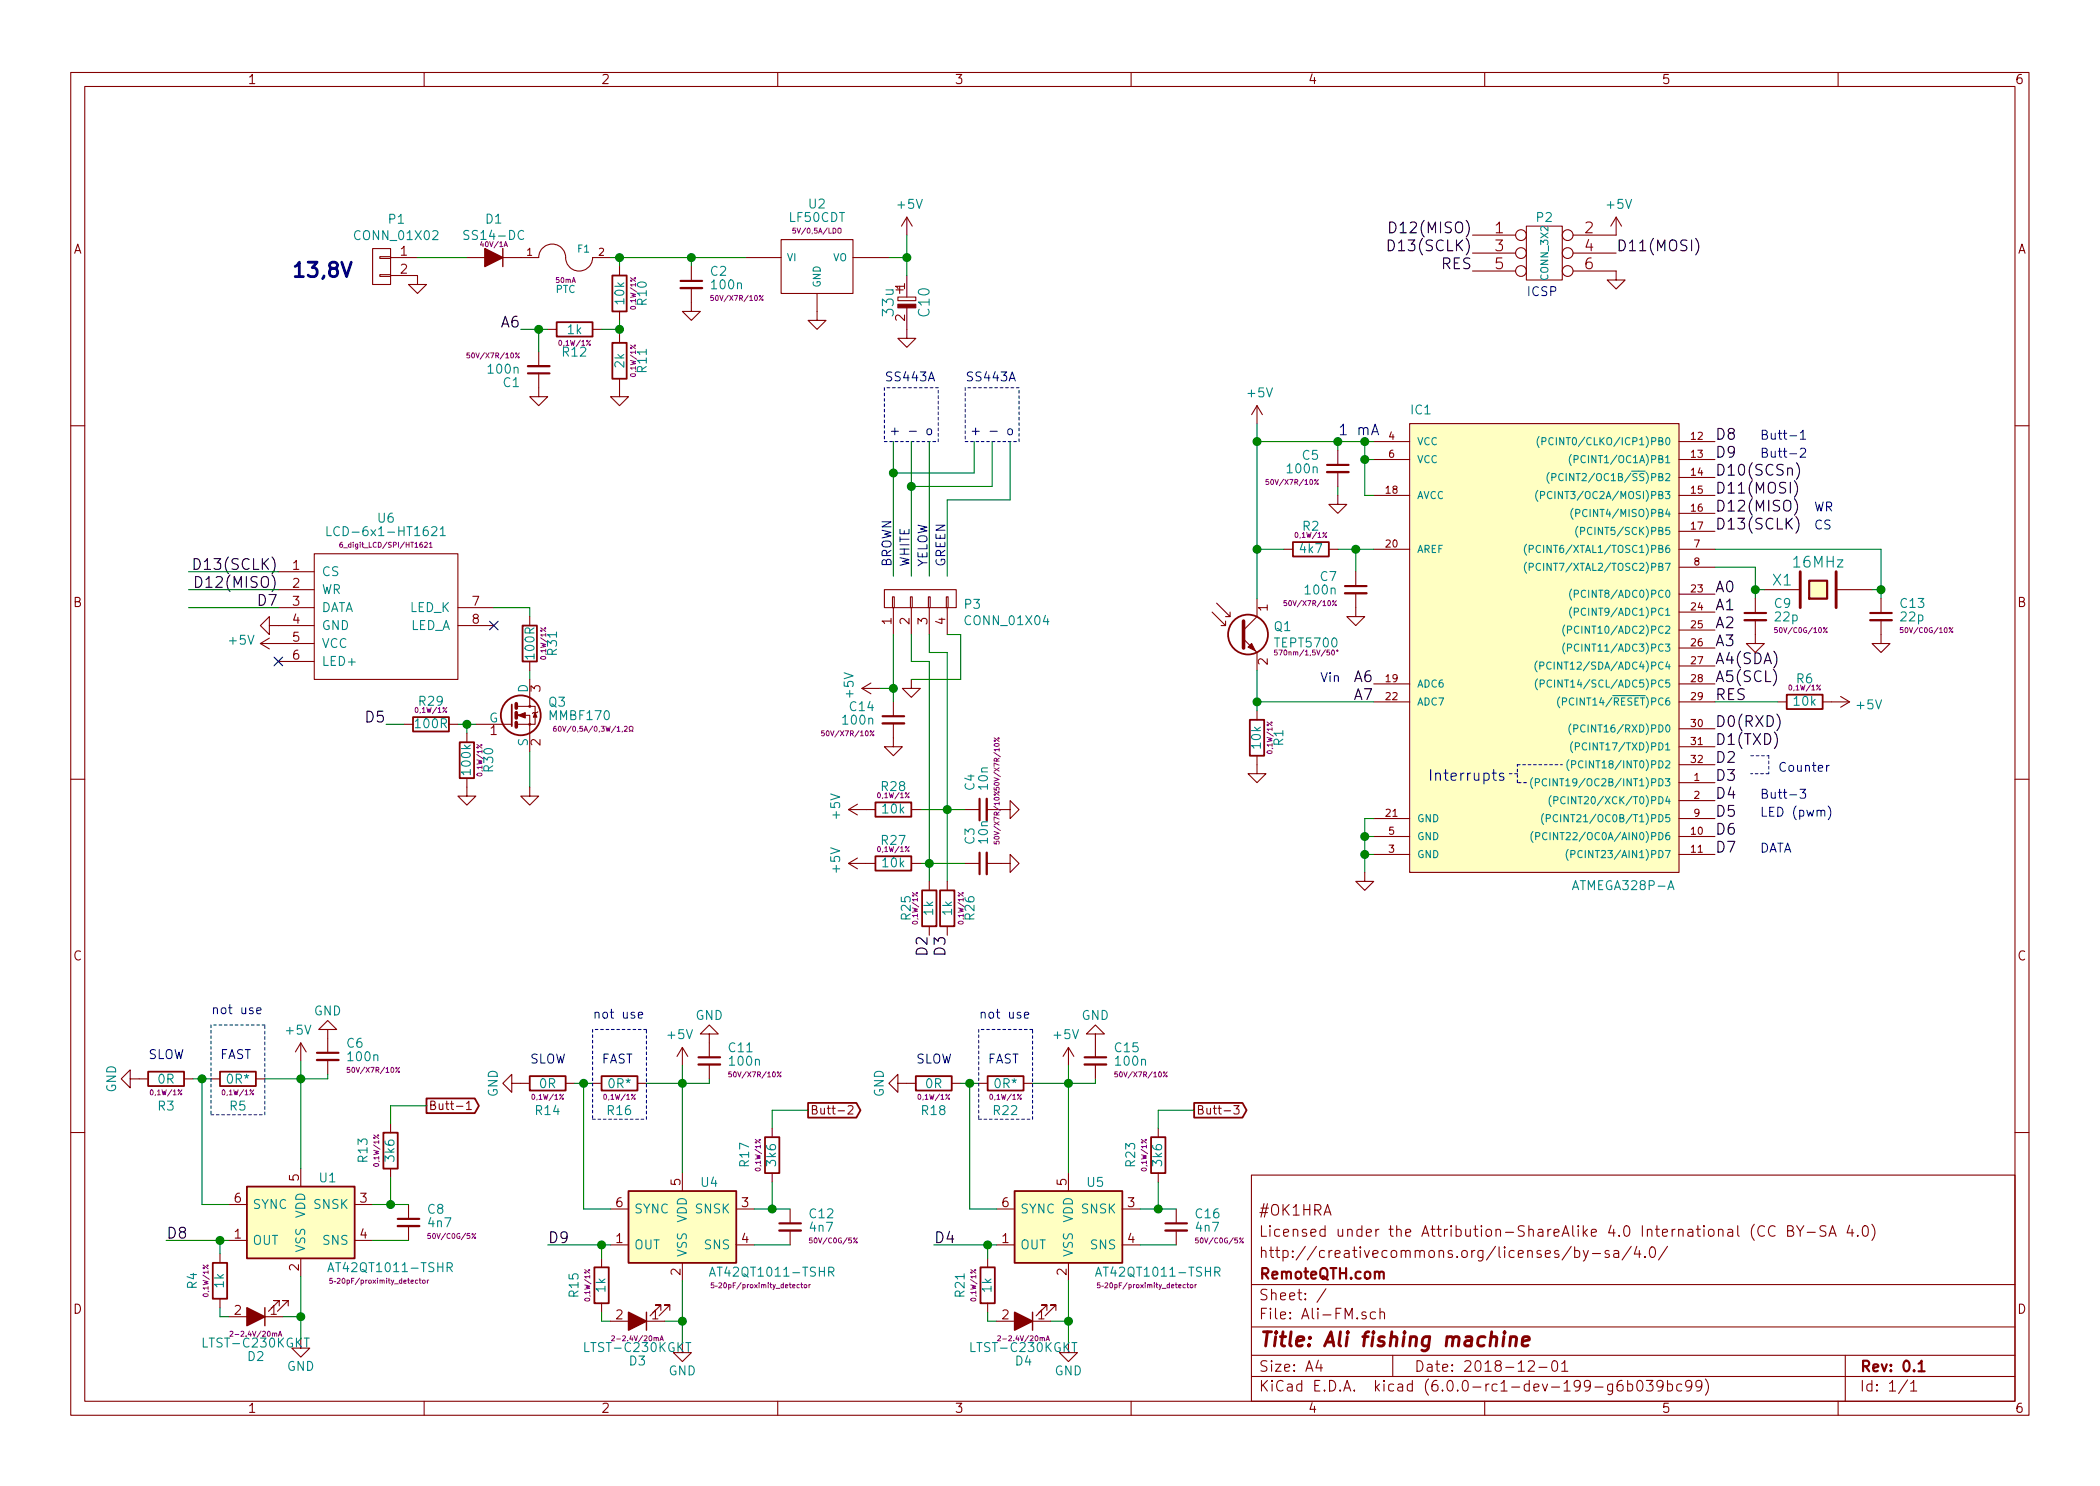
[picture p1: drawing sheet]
<svg xmlns="http://www.w3.org/2000/svg" width="297mm" height="210mm" viewBox="0 0 297 210" stroke-linecap="round" stroke-linejoin="round" font-family="sans-serif">
<g fill="none" stroke="#840000" stroke-width=".15">
<path d="M10 10.3h277v189.9h-277zM12 12.2h273v186.1h-273zM60 10.3v1.9M110 10.3v1.9M160 10.3v1.9M210 10.3v1.9M260 10.3v1.9M52.7 35.2h2.5v5.1h-2.5zM53.7 38.9h1.5v.2h-1.5zM53.7 36.3h1.5v.3h-1.5zM55.2 39h3.9v1.3h-1.3l1.3 1.2 1.2-1.2h-1.2M55.2 36.4h3.9"/>
<path d="M66 36.4h10.2a1.93 1.93 0 0 1 2.1-1.9 1.93 1.93 0 0 1 1.7 2.3 1.91 1.91 0 0 0 2.1 1.5 1.91 1.91 0 0 0 1.7-1.9h2.6M87.6 37.7v1.3M97.8 37.7v2M105.4 36.4h5.1M110.5 33.9h10.1v7.6h-10.1zM120.6 36.4h5.1M128.3 30.7v2.6M128.3 39v3M128.3 30.7l-.8 1.3M128.3 30.7l.7 1.3M208.3 33.3h6.1M208.3 35.8h6.1"/>
<path d="M208.3 38.3h6.1M215.9 32h5.1v7.6h-5.1zM222.5 38.3h6.1v1.3h1.3l-1.3 1.3-1.3-1.3h1.3M222.5 35.8h6.1M228.6 30.7v2.6h-6.1M228.6 30.7l-.8 1.3M228.6 30.7l.8 1.3M76.2 52.8v3.3h-1.3l1.3 1.3 1.3-1.3h-1.3M76.2 49.8v2M77.5 46.6h1.2M83.8 46.6h1.3M87.6 53.6v2.5h-1.2l1.2 1.3 1.3-1.3h-1.3"/>
<path d="M87.6 44.1v1.2M87.6 47.2v1.3M97.8 40.8v3.3h-1.3l1.3 1.2 1.3-1.2h-1.3M115.6 41.5v3.8h-1.3l1.3 1.3 1.2-1.3h-1.2M127 42h2.5v.5h-2.5zM127.3 40.5v1M128.3 43.3v4.6h-1.3l1.3 1.2 1.2-1.2h-1.2M177.8 57.4l-.8 1.3M177.8 57.4v2.5M177.8 57.4l.8 1.3M199.4 59.9h38.1v63.5h-38.1zM10 60.2h2"/>
<path d="M44.4 78.4h20.4v17.7h-20.4zM181.6 77.7h1.3M188 77.7h1.2M189.2 70.1v1.3h1.3l-1.3 1.2-1.2-1.2h1.2M189.2 63.7v2.1M189.2 66.8v2M194.3 62.5h5.1M194.3 65h5.1M194.3 70.1h5.1M194.3 77.7h5.1M237.5 62.5h5.1M237.5 65h5.1"/>
<path d="M237.5 67.6h5.1M237.5 70.1h5.1M237.5 72.6h5.1M237.5 75.2h5.1M237.5 77.7h5.1M285 60.2h2M36.8 91.1h7.6M36.8 91.1l1.3 .7M38.1 88.5v-1.3l-1.3 1.3 1.3 1.3v-1.3h6.3M38.1 90.3l-1.3 .8M39.4 83.4h5M39.4 80.9h5"/>
<path d="M39.4 86h5M39.4 93.6h5M64.8 86h5M64.8 88.5h5M74.9 96.1v3.8h-1.7M74.9 99.9h.8v2.6h-.8v-1.3h-1.7M74.9 87.2v1.3M74.9 93.6v1.3M121.9 97.4l1.3 .8M121.9 97.4h2.6M123.2 96.6l-1.3 .8M125.1 83.4h10.2v2.6h-10.2z"/>
<path d="M126.2 84.4h.3v1.6h-.3zM126.4 86v3.8M126.4 99.3v2M128.8 84.4h.2v1.6h-.2zM128.9 96.1v1.3h-1.3l1.3 1.3 1.3-1.3h-1.3M128.9 86v3.8M131.3 84.4h.3v1.6h-.3zM131.4 86v3.8M133.9 84.4h.2v1.6h-.2zM134 86v3.8M171.4 86.6l2 1.9v-.6M172.1 85.3l1.9 1.9v-.6"/>
<path d="M172.7 88.5h.7M173.4 87.2h.6M175.9 90.4l1.9 1.9v2.6M177.8 84.7v2.5l-1.9 1.9M191.8 83.9v3.3h1.2l-1.2 1.3-1.3-1.3h1.3M191.8 80.9v2M194.3 96.8h5.1M194.3 99.3h5.1M237.5 96.8h5.1M237.5 99.3h5.1M237.5 84.1h5.1M237.5 86.6h5.1"/>
<path d="M237.5 89.1h5.1M237.5 91.7h5.1M237.5 94.2h5.1M237.5 80.3h5.1M248.3 87.8v3.3h1.3l-1.3 1.2-1.3-1.2h1.3M248.3 84.7v2M249.6 83.4h5M251.5 99.3h1.2M257.8 99.3h3.8M259.7 83.4h5.1M260.3 98.5l1.3 .8M261.6 99.3l-1.3 .8"/>
<path d="M266.1 87.8v3.3h1.2l-1.2 1.2-1.3-1.2h1.3M266.1 84.7v2M10 110.3h2M57.1 102.5h1.3M63.5 102.5h1.3M66 110.1v2.5h-1.2l1.2 1.3 1.3-1.3h-1.3M66 103.8v1.2M67.3 102.5h5.1M73.2 102.5h1.7v3.8M74.9 111.4v1.2h-1.2l1.2 1.3 1.3-1.3h-1.3M76.1 100.7l-.2 .1h-.5l-.1 .2M120 114.5l1.3 .8"/>
<path d="M120 114.5h3.8M121.3 113.8l-1.3 .7M126.4 102.4v3.3h-1.3l1.3 1.2 1.2-1.2h-1.2M128.9 114.5h1.3M136.5 114.5h2.1M139.6 114.5h3.3v1.3l1.2-1.3-1.2-1.2v1.2M177.8 106.9v2.6h1.3l-1.3 1.2-1.3-1.2h1.3M177.8 100.6v1.2M194.3 118.4h5.1M194.3 115.8h5.1M237.5 110.7h5.1M237.5 118.4h5.1"/>
<path d="M237.5 113.3h5.1M237.5 115.8h5.1M237.5 103.1h5.1M237.5 105.7h5.1M237.5 108.2h5.1M285 110.3h2M120 122.2l1.3 .7M120 122.2h3.8M121.3 121.4l-1.3 .8M128.9 122.2h1.3M131.4 124.7v1.3M131.4 131.1v1.2"/>
<path d="M134 124.7v1.3M134 131.1v1.2M136.5 122.2h2.1M139.6 122.2h3.3v1.2l1.2-1.2-1.2-1.3v1.3M193 123.4v1.3h1.3l-1.3 1.3-1.2-1.3h1.2M194.3 120.9h5.1M237.5 120.9h5.1M18.4 152.6v-1.2l-1.3 1.2 1.3 1.3v-1.3h2.6M26 152.6h1.3M29.8 152.6h1.3M36.2 152.6h1.3M42.5 147.6v2.5"/>
<path d="M42.5 147.6l.8 1.2M42.5 147.6l-.7 1.2M46.4 145.7h1.2l-1.2-1.3-1.3 1.3h1.3v3.3M46.4 150v2M55.2 159v1.3M64.6 156.5h.9M66 156.1l.3-.3v1.2M66 157h.7M72.4 153.3v-1.3l-1.3 1.3 1.3 1.3v-1.3h2.5M80 153.3h1.3M83.8 153.3h1.3M90.2 153.3h1.2"/>
<path d="M96.5 148.2v2.5M96.5 148.2l.8 1.3M96.5 148.2l-.7 1.3M100.3 146.3h1.3l-1.3-1.3-1.2 1.3h1.2v3.3M100.3 150.6v2M109.2 159.6v1.3M120 156.5l.4-.1 .2 .1v.3v.1l-.7 .7h.7M127 153.3v-1.3l-1.3 1.3 1.3 1.3v-1.3h2.5M134.6 153.3h1.3M138.4 153.3h1.3M144.8 153.3h1.2M151.1 148.2v2.5"/>
<path d="M151.1 148.2l.8 1.3M151.1 148.2l-.7 1.3M154.9 146.3h1.3l-1.3-1.3-1.2 1.3h1.2v3.3M154.9 150.6v2M163.8 159.6v1.3M174.5 156.4h.8l-.4 .5 .3 .1v.5l-.2 .1h-.3l-.2-.1M10 160.2h2M31.1 177.4v1.3M32.4 175.5h2.5M32.4 170.4h2.5M42.5 165.3v2.6M42.5 178v2.6"/>
<path d="M50.2 175.5h2.5M50.2 170.4h2.5M55.2 165.3v1.3M57.8 170.4v2.1M57.8 173.5v2M85.1 178v1.3M86.4 176.1h2.5M86.4 171.1h2.5M96.5 166v2.5M96.5 178.7v2.5M104.1 176.1h2.6M104.1 171.1h2.6"/>
<path d="M109.2 166v1.3M111.8 171.1v2M111.8 174.1v2M139.7 178v1.3M141 176.1h2.5M141 171.1h2.5M151.1 166v2.5M151.1 178.7v2.5M158.7 176.1h2.6M158.7 171.1h2.6M163.8 166v1.3M166.4 171.1v2"/>
<path d="M166.4 174.1v2M177 166.3h108v32h-108zM222.2 176.3l-1.2 2M222.7 177a.53 .53 0 0 1 .7 .1v.7a.53 .53 0 0 1-.7 0M222.7 176.4v1.5M224 176.9l.3 1M224.7 176.9l-.5 1.4-.2 .1M225.2 177.4h1.2M227.6 177l-.4-.1-.2 .3a.48 .48 0 0 0 .6 .3l.1 .1-.1 .2-.1 .1-.5-.1M228.3 177l.1-.1 .5 .1 .1 .9M229 177.3l-.6 .1a.29 .29 0 0 0-.2 .2 .29 .29 0 0 0 .2 .3l.6-.1M230.7 176.3l-1.3 2"/>
<path d="M231.5 176.3l-.3 1.1h.9M231.9 176.9v1M232.7 177.8v.1l-.1-.1h.1v.1M233.5 176.6a.35 .35 0 0 1 .3-.2 .35 .35 0 0 1 .3 .3 .77 .77 0 0 1-.4 1.2 .9 .9 0 0 1-.2-1.3zM235.9 176.3l-1.3 2M248.1 173.2a1.79 1.79 0 0 0 0 2.3M249.6 173.6a.6 .6 0 0 0-.8 0 .6 .6 0 0 0-.2 .7 .58 .58 0 0 0 .3 .6 .58 .58 0 0 0 .7-.1M251.1 173.6a.6 .6 0 0 0-.8 0 .6 .6 0 0 0-.2 .7 .58 .58 0 0 0 .3 .6 .58 .58 0 0 0 .7-.1M252.9 174.1h.6a.35 .35 0 0 0 .1-.4 .35 .35 0 0 0-.2-.3h-.5v1.5h.5a.4 .4 0 0 0 .3-.4 .4 .4 0 0 0-.3-.4M254.1 173.4l.5 .8 .5-.8M254.6 174.2v.7M255.6 174.4h1.2"/>
<path d="M258.3 173.5l-.2-.1-.5 .1a.36 .36 0 0 0-.2 .4 .36 .36 0 0 0 .3 .2 .53 .53 0 0 1 .6 .4 .33 .33 0 0 1-.3 .4l-.6-.1M258.7 174.9l.5-1.5 .5 1.5M258.9 174.5h.7M261.6 173.3l-.3 1.1h.9M262 173.9v1M262.8 174.8v.1l-.1-.1h.1v.1M263.6 173.6a.37 .37 0 0 1 .3-.2 .37 .37 0 0 1 .3 .3l.1 .3a.72 .72 0 0 1-.4 .9l-.3-.1a1.2 1.2 0 0 1 0-1.2zM264.8 173.2a1.71 1.71 0 0 1 0 2.3M285 160.2h2M31.1 183.8v1.2M32.4 186.3h7.6M39.5 184.8v-.8h-.8h.8l-1.5 1.5"/>
<path d="M40.8 184.8v-.8h-.8h.8l-1.6 1.5M42.5 189.5v1.2h1.3l-1.3 1.3-1.2-1.3h1.2M60 198.3v1.9M85.1 184.4v1.3M86.4 186.9h7.6M93.5 185.4v-.7h-.8h.8l-1.6 1.5M94.7 185.4v-.7h-.7h.7l-1.5 1.5M96.5 190.1v1.3h1.3l-1.3 1.3-1.3-1.3h1.3M110 198.3v1.9M139.7 184.4v1.3M141 186.9h7.6M148.1 185.4v-.7h-.8h.8l-1.5 1.5"/>
<path d="M149.4 185.4v-.7h-.8h.8l-1.6 1.5M151.1 190.1v1.3h1.3l-1.3 1.3-1.2-1.3h1.2M160 198.3v1.9M177 194.8h108M177 191.8h108M177 187.8h108M177 181.8h108M186.5 192.5l-.4 1h1M186.8 193v1M187.6 182.3l-1.3 2M193.2 185.7l-.4-.1-.1 .1-.1 .2a.48 .48 0 0 0 .6 .3l.1 .1-.1 .2-.1 .1-.5-.1M194.6 185.7a.48 .48 0 0 0-.8 .2v.4a.48 .48 0 0 0 .8 .2"/>
<path d="M195.2 185.7a.38 .38 0 0 1 .6 .1v.8M195.2 185.1v1.5M197 191.8v3M210 198.3v1.9M216.2 192.7l.2-.2 .5 .1a.4 .4 0 0 1 .1 .6l-.9 .8h.9M217.7 193.5h1.1M219.6 192.7a.37 .37 0 0 1 .4-.2 .37 .37 0 0 1 .3 .3v.3a.72 .72 0 0 1-.3 .9l-.4-.1a1.41 1.41 0 0 1 0-1.2zM220.9 193l.4-.5v1.5M220.9 194h.9M228.1 195.8v1.2a.42 .42 0 0 1-.6 .3M228.1 195.9a.48 .48 0 0 0-.6 .1l-.1 .1 .1 .6a.48 .48 0 0 0 .6 0M229.4 195.3a.62 .62 0 0 0-.7 .7v.5a.48 .48 0 0 0 .8 .2l.1-.2-.1-.5a.48 .48 0 0 0-.8 .2"/>
<path d="M230.2 195.9a.53 .53 0 0 1 .7 .1v.7a.53 .53 0 0 1-.7 0M230.2 195.3v1.5M231.7 195.4a.36 .36 0 0 1 .6 .2 .77 .77 0 0 1-.4 1.2l-.3-.1a1.26 1.26 0 0 1 .1-1.3zM232.9 195.3h.9l-.5 .6 .4 .1 .1 .2-.1 .5-.2 .1h-.4l-.2-.1M235.2 196l-.3 .3h-.3l-.2-.3v-.4l.1-.2 .4-.1 .3 .2a1.19 1.19 0 0 1-.3 1.2l-.4 .1M235.9 195.9a.53 .53 0 0 1 .6 .1v.7a.53 .53 0 0 1-.6 0M235.9 195.3v1.5M237.9 195.9a.48 .48 0 0 0-.7 .1v.1v.6a.48 .48 0 0 0 .7 0M239.3 196l-.3 .3h-.3l-.3-.3v-.4a.47 .47 0 0 1 .6-.3l.2 .2a1.19 1.19 0 0 1-.2 1.2l-.4 .1M240.7 196l-.1 .2a.48 .48 0 0 1-.7-.1v-.6a.48 .48 0 0 1 .7-.1v.1a1.19 1.19 0 0 1-.2 1.2l-.4 .1M241.2 195.1a1.71 1.71 0 0 1 0 2.3M260 198.3v1.9"/>
<path d="M261 191.8v6.5M269.8 195.2l-1.2 2M270.3 195.8l.3-.3 .1-.2v1.5M270.3 196.8h.8"/>
<circle cx="215.1" cy="33.3" r=".76"/>
<circle cx="215.1" cy="35.8" r=".76"/>
<circle cx="215.1" cy="38.3" r=".76"/>
<circle cx="221.7" cy="35.8" r=".76"/>
<circle cx="221.7" cy="38.3" r=".76"/>
<circle cx="221.7" cy="33.3" r=".76"/>
<circle cx="74.9" cy="99.9" r=".13"/>
<circle cx="74.9" cy="102.5" r=".13"/>
</g>
<g fill="none" stroke="#840000" stroke-width=".3">
<path d="M96.3 39.7h3M74.7 52.8h3M187.7 65.8h3.1M190.2 82.9h3.1M246.8 86.7h3M255.9 82.2h2.5v2.5h-2.5zM264.5 86.7h3.1M124.8 101.3h3.1M138.6 113v3.1M138.6 120.6v3.1M44.8 149h3.1M98.8 149.6h3.1"/>
<path d="M153.4 149.6h3.1M56.3 172.5h3M110.2 173.1h3.1M164.8 173.1h3.1M195.1 180.1a.34 .34 0 0 1 .3-.2 .34 .34 0 0 1 .3 .2v.8M271.4 193l.3-.2 .1-.3v1.5M271.4 194h.8"/>
</g>
<path d="M254.6 80.9v5.1M259.7 80.9v5.1M212.7 189.1l-.1 1.3M212.8 188.4l-.1 .1 .1 .1 .1-.1-.1-.1v.2M213.7 189.3a.52 .52 0 0 1 .8 .1l-.1 1M213.7 189.1l-.2 1.3M215.3 189.8l1-.2v-.4l-.6-.1-.2 .1-.1 .2-.1 .9 .2 .1 .6-.1" fill="none" stroke="#840000" stroke-width=".41"/>
<g fill="#ffffc2" stroke="#ffffc2" stroke-width=".14">
<path d="M199.4 59.9h38.1v63.5h-38.1z"/>
<path d="M255.9 82.2h2.5v2.5h-2.5z"/>
<path d="M34.9 167.9h15.3v10.1h-15.3z"/>
<path d="M88.9 168.5h15.2v10.2h-15.2z"/>
<path d="M143.5 168.5h15.2v10.2h-15.2z"/>
</g>
<g fill="none" stroke="#008484" stroke-width=".15">
<path d="M46.3 74.5v1.3h.6M61.1 74.6l.1-.1h.3l.2 .1 .1 .3-.1 .2-.7 .7h.8M62.3 74.9l.3-.4v1.3M62.3 75.8h.7M215.9 77a1.13 1.13 0 0 0 0 1.6M215.9 79.5a1.13 1.13 0 0 0 0 1.6M216.3 77.7l.5-.1 .1-.1-.1-.3h-.5v1M217.5 69.4a1.13 1.13 0 0 0 0 1.5M217.7 61.8a1.2 1.2 0 0 0 0 1.5M217.9 70.1l.5-.1 .1-.1-.1-.3-.5-.1v1.1M217.9 77.2a.47 .47 0 0 0-.6 .4 .47 .47 0 0 0 .6 .5M217.9 79.8a.47 .47 0 0 0-.6 .4 .47 .47 0 0 0 .6 .5v-.1"/>
<path d="M218.1 62.5l.5-.1v-.4l-.5-.1v1M219.1 66.8a1.13 1.13 0 0 0 0 1.6M219.5 67.5h.5l.1-.2-.1-.2-.5-.1v1M219.5 69.6a.47 .47 0 0 0-.6 .4 .47 .47 0 0 0 .6 .5M219.7 62a.4 .4 0 0 0-.5 0 .4 .4 0 0 0-.1 .5 .37 .37 0 0 0 .1 .4 .37 .37 0 0 0 .5-.1M221.1 67.1a.49 .49 0 0 0-.7 .3 .49 .49 0 0 0 .5 .6l.2-.1M222.2 64.3a1.2 1.2 0 0 0 0 1.6M222.5 71.9a1.13 1.13 0 0 0 0 1.6M222.7 65l.4-.1 .1-.4h-.5v1M222.9 72.6h.5l.1-.2-.1-.2-.5-.1v1M223.2 74.5a1.13 1.13 0 0 0 0 1.5M223.6 75.2l.5-.1 .1-.2-.1-.2-.5-.1v1"/>
<path d="M216.3 80.2h.5l.1-.2-.1-.2-.5-.1v1M217.4 93.5a1.13 1.13 0 0 0 0 1.6M217.5 96.1a1.13 1.13 0 0 0 0 1.5M217.8 94.2h.5l.1-.2-.1-.3h-.5v1M217.9 96.7h.4l.1-.2v-.2l-.5-.1v1M219.4 93.7a.47 .47 0 0 0-.6 .5 .47 .47 0 0 0 .6 .4M219.5 96.3a.47 .47 0 0 0-.7 .4 .47 .47 0 0 0 .6 .5l.1-.1M220.6 98.6a1.13 1.13 0 0 0 0 1.5M221 99.3l.5-.1 .1-.1-.1-.3-.5-.1v1.1M221.3 88.4a1.2 1.2 0 0 0 0 1.6M221.3 91a1.2 1.2 0 0 0 0 1.5M221.7 89.1h.5l.1-.2-.1-.2-.5-.1v1"/>
<path d="M221.7 91.7l.5-.1 .1-.1-.1-.3-.5-.1v1M222.3 83.4a1.2 1.2 0 0 0 0 1.5M222.3 85.9a1.2 1.2 0 0 0 0 1.5M222.7 84h.5v-.4l-.5-.1v1M222.7 86.6l.5-.1v-.4l-.5-.1v1.1M216.8 110a1.2 1.2 0 0 0 0 1.6M216.8 117.6a1.2 1.2 0 0 0 0 1.6M217.2 110.7h.5l.1-.2-.1-.2-.5-.1v1M217.2 118.3h.5l.1-.2v-.2l-.6-.1v1M218.3 115.1a1.2 1.2 0 0 0 0 1.6M218.7 115.8l.5-.1 .1-.1v-.3h-.6v1M218.8 110.3a.47 .47 0 0 0-.7 .4 .47 .47 0 0 0 .6 .4h.1"/>
<path d="M218.8 117.9a.47 .47 0 0 0-.6 .4 .47 .47 0 0 0 .6 .5v-.1M219.4 112.6a1.2 1.2 0 0 0 0 1.5M219.8 113.3l.5-.1 .1-.2-.1-.2-.5-.1v1M220.3 115.3a.47 .47 0 0 0-.6 .4 .47 .47 0 0 0 .6 .5M221.4 112.8a.47 .47 0 0 0-.7 .4 .47 .47 0 0 0 .6 .5l.1-.1M221.9 107.5a1.2 1.2 0 0 0 0 1.5M222.2 102.4a1.2 1.2 0 0 0 0 1.6M222.3 108.2l.5-.1 .1-.1-.1-.3-.5-.1v1.1M222.5 104.9a1.2 1.2 0 0 0 0 1.6M222.6 103.1l.5-.1 .1-.1-.1-.3h-.5v1M222.8 105.6h.5l.1-.2v-.2l-.6-.1v1M221.8 120.2a1.2 1.2 0 0 0 0 1.5"/>
<path d="M222.2 120.9l.5-.1 .1-.1-.1-.3-.5-.1v1.1M235.9 125.9l.4-1.3 .5 1.3M46.4 179.9l.4-1.2 .4 1.2M46.5 179.6h.6M63.2 179.3h.7a.34 .34 0 0 0 .1-.4 .34 .34 0 0 0-.3-.2h-.5v1.2M63.6 179.3l.4 .6M117.2 180l.6-.1a.34 .34 0 0 0 .2-.3 .34 .34 0 0 0-.3-.3h-.5v1.3M117.5 180l.5 .6M171.8 180l.6-.1a.34 .34 0 0 0 .2-.3 .34 .34 0 0 0-.3-.3h-.5v1.3M172.1 180l.5 .6M43 189.3h.7M97 190h.7"/>
<path d="M100.4 180.6l.4-1.3 .4 1.3M100.5 180.2h.6M151.6 190h.7M155 180.6l.4-1.3 .4 1.3M155.1 180.2h.6"/>
</g>
<path d="M196.4 34a.8 .8 0 0 1 .8 .4 .8 .8 0 0 1-.2 1l-.6 .1zM196.6 31.4a.77 .77 0 0 1 .9 .8 .77 .77 0 0 1-.9 .7zM239.9 33.7a1.78 1.78 0 0 1 0 2.4M27.5 79a.8 .8 0 0 1 .8 .5 .8 .8 0 0 1-.3 1l-.5 .1zM253.8 68a1.78 1.78 0 0 1 0 2.4M253.8 70.6a1.78 1.78 0 0 1 0 2.3M254 73.1a1.78 1.78 0 0 1 0 2.3M254.1 65.5a1.78 1.78 0 0 1 0 2.3M27.7 81.6a.77 .77 0 0 1 .9 .7 .77 .77 0 0 1-.9 .8zM251.3 101a1.7 1.7 0 0 1 0 2.4" fill="none" stroke="#000" stroke-width=".15"/>
<g fill="none" stroke="#0000c2" stroke-width=".15">
<path d="M131.3 53.9l.4-1.3 .5 1.3M142.7 53.9l.5-1.3 .4 1.3M131.2 60.7h.3l.3 .2v.4l-.3 .2h-.3l-.1-.2v-.4zM142.7 60.7h.3l.2 .2v.4l-.2 .2h-.3l-.2-.2v-.4zM194 61.5l.5-1.5 .5 1.5M194.2 61.1h.7M253.2 61.7h.9M254.7 61.2l.3-.3v1.2M254.7 63.5l.1-.1h.3l.2 .1 .1 .3-.1 .2-.7 .7h.8M254.7 62.1h.7M211.1 109.4h.6M211.3 108.9v1.3l.1 .1 .3 .1"/>
<path d="M212.7 109.5l-.4-.1-.2 .2 .1 .2 .5 .2v.3l-.2 .1-.4-.1M254.6 111.7h.8l-.4 .5 .3 .1v.5l-.2 .1h-.3l-.2-.1M258.6 114a1.47 1.47 0 0 1 0 2M258.7 108.3l-.2 .1-.1 .1M36.3 143l.6-.1v-.3h-.4l-.2 .2 .1 .6h.5M90.3 143.6l.6-.1-.1-.2-.3-.1-.2 .2v.6h.5M144.9 143.6l.6-.1-.1-.2-.3-.1-.2 .2 .1 .6h.4"/>
</g>
<g fill="#840000" stroke="#840000" stroke-width=".15">
<path d="M127 43h2.5v.6h-2.5z"/>
<path d="M75.7 100.8l.2 .7h-.5z"/>
<path d="M73.3 101.2l1-.4v.8z"/>
<path d="M176.5 91.6l.5-.5 .5 1z"/>
</g>
<path d="M41.8 37.7l.2-.1 .3-.5v2M41.8 39.1h1.1" fill="none" stroke="#0000c2" stroke-width=".41"/>
<g fill="none" stroke="#840084" stroke-width=".14">
<path d="M112.5 32.3h-.3l-.1 .3h.4v.3h-.4M118.5 32.4l.2-.1 .2 .1 .1 .4-.1 .2-.4-.1zM66.4 49.9h-.3l-.1 .4 .4-.1v.3l-.1 .1h-.3M73.3 50.5h.2l-.1 .1zM73.5 49.9l-.6 .7M100.9 41.8h-.3l-.1 .4 .4-.1v.3l-.1 .1h-.3M107.8 42.4h.1l-.1 .1zM107.9 41.8l-.5 .7M48.4 76.7l-.2 .1-.1 .5 .1 .1h.2v-.4h-.2l-.1 .1M60 76.8l.3-.1 .2 .2-.5 .5h.5M60.7 76.9l.2-.2v.7M60.7 77.4h.4"/>
<path d="M179.4 67.8h-.3v.4l.3-.1 .1 .3-.2 .1h-.2M186.3 68.4h.2l-.1 .1zM186.5 67.8l-.6 .7M180.6 92h-.3v.3h.3l.1 .3-.2 .1-.2-.1M182 85h-.4v.3h.3l.1 .3-.1 .1-.3-.1M188.4 92h.1a.39 .39 0 0 1 .3 .3 .39 .39 0 0 1-.3 .4l-.2-.3zM188.8 85.5l.2 .1-.1 .1zM189 85l-.5 .7M251.4 88.8h-.4v.3h.3l.1 .4h-.4M258.2 89.4l.1-.1 .1 .1-.1 .1zM258.4 88.8l-.5 .7M269.2 88.8h-.4v.3h.3l.1 .4h-.4"/>
<path d="M276 89.4l.1-.1 .1 .1-.1 .1zM276.2 88.8l-.5 .7M78.6 102.8h-.2l-.1 .5 .1 .2 .3-.1-.1-.3-.2-.1-.1 .2M79.1 102.8a.35 .35 0 0 1 .3 .3 .35 .35 0 0 1-.3 .3l-.1-.2zM88.3 102.8h.3l.1 .2-.4 .5h.4M89 103.5h.2v-.2a.31 .31 0 0 1-.2-.3 .31 .31 0 0 1 .3-.2l.2 .2-.1 .5h.1M116.6 103.4h-.4v.4l.3-.1 .1 .3-.1 .1h-.3M123.4 104h.2l-.1 .1zM123.6 103.4l-.5 .7M140.6 111.4v.4h.4l-.1-.4h.4v.4M140.6 119v.4h.4l-.1-.3 .4-.1v.4M140.6 104.4l.7 .5"/>
<path d="M140.6 112l.7 .5M141.2 104.4l.1 .1-.1 .1zM141.2 112l.1 .1-.1 .1zM49.5 151h-.4v.4l.3-.1 .1 .3-.1 .1h-.3M56.3 151.6h.2l-.1 .1zM56.5 151l-.5 .7M103.4 151.7h-.3v.3h.3l.1 .2-.2 .2-.2-.1M110.3 152.2l.2 .1-.1 .1zM110.5 151.7l-.6 .7M158 151.7h-.3v.3h.3l.1 .2-.2 .2-.2-.1M164.9 152.2l.2 .1-.1 .1zM165.1 151.7l-.6 .7"/>
<path d="M60.9 174.5h-.3l-.1 .4 .4-.1v.4h-.4M67.1 175.1h.2v.1h-.2zM67.3 174.5l-.5 .7M114.9 175.2h-.4v.3h.3l.1 .3h-.4M121.1 175.7h.1v.1h-.1zM121.3 175.2l-.6 .7M169.5 175.2h-.4v.3h.3l.1 .3h-.4M175.7 175.7h.1v.1h-.1zM175.9 175.2l-.6 .7M32.5 188.4h.3l.1 .2-.4 .5h.4M39.4 189.1l.2-.7 .3 .7M47 180.9h-.3l-.1 .3h.4v.3l-.1 .1-.3-.1"/>
<path d="M59.1 181.1h-.2l-.1 .1v.3l.3 .1M59.3 181.1h.3M59.4 180.9v.6l.2 .1M59.8 181.2h.3v.4l-.3-.1zM60.5 181.1v.5M60.7 181.1l-.2 .1M86.5 189.1l.3-.1 .1 .2-.4 .5h.4M93.3 189.7l.3-.7 .2 .7M101 181.5h-.4v.4l.3-.1 .1 .4h-.4M113.1 181.8h-.2l-.2 .1 .1 .3h.3M113.3 181.8h.2M113.4 181.5v.6l.1 .1"/>
<path d="M113.8 181.8h.3l-.1 .4h-.2zM114.4 181.8v.4M114.6 181.8l-.2 .1M141.1 189.1l.3-.1 .1 .2-.4 .5h.4M148 189.7l.2-.7 .2 .7M155.6 181.5h-.4v.4l.3-.1 .1 .3-.1 .1h-.3M167.7 181.8h-.2l-.2 .1 .1 .3h.3M167.9 181.8h.2M168 181.5v.6l.1 .1M168.4 181.8h.3v.4h-.3zM169 181.8v.4M169.2 181.8l-.2 .1"/>
</g>
<path d="M71.1 35.2v2.5M37.5 185v2.6M91.4 185.7v2.5M146 185.7v2.5" fill="none" stroke="#840000" stroke-width=".2"/>
<g fill="#840000" stroke="#840000" stroke-width=".2">
<path d="M68.6 35.2l2.5 1.2-2.5 1.3z"/>
<path d="M34.9 185l2.6 1.3-2.6 1.3z"/>
<path d="M88.9 185.7l2.5 1.2-2.5 1.3z"/>
<path d="M143.5 185.7l2.5 1.2-2.5 1.3z"/>
</g>
<g fill="none" stroke="#0000c2" stroke-width=".15" stroke-dasharray=".4 .4">
<path d="M125.1 54.9v7.6M132.7 54.9h-7.6M136.5 54.9v7.6M144.1 54.9h-7.6M125.1 62.5h7.6M132.7 62.5v-7.6M136.5 62.5h7.6M144.1 62.5v-7.6M214.6 109.5h-1.2M214.6 108.2h6.4M214.6 110.7v-2.5M215.9 110.7h-1.3"/>
<path d="M247.6 106.9h2.6M250.2 106.9v2.6M250.2 109.5h-2.6M29.8 145v12.7M29.8 157.7h7.7M37.5 157.7v-12.7M37.5 145h-7.7M83.8 145.7v12.7M83.8 158.4h7.6M91.4 158.4v-12.7M91.4 145.7h-7.6M138.4 145.7v12.7"/>
<path d="M138.4 158.4h7.6M146 158.4v-12.7M146 145.7h-7.6"/>
</g>
<g fill="#008400" stroke="#008400" stroke-width=".25">
<circle cx="87.6" cy="36.4" r=".51"/>
<circle cx="128.3" cy="36.4" r=".51"/>
<circle cx="97.8" cy="36.4" r=".51"/>
<circle cx="177.8" cy="77.7" r=".51"/>
<circle cx="191.8" cy="77.7" r=".51"/>
<circle cx="248.3" cy="83.4" r=".51"/>
<circle cx="266.1" cy="83.4" r=".51"/>
<circle cx="193" cy="65" r=".51"/>
<circle cx="189.2" cy="62.5" r=".51"/>
<circle cx="193" cy="62.5" r=".51"/>
<circle cx="193" cy="120.9" r=".51"/>
<circle cx="193" cy="118.4" r=".51"/>
<circle cx="131.4" cy="122.2" r=".51"/>
<circle cx="134" cy="114.5" r=".51"/>
<circle cx="177.8" cy="62.5" r=".51"/>
<circle cx="28.6" cy="152.6" r=".51"/>
<circle cx="42.5" cy="152.6" r=".51"/>
<circle cx="55.2" cy="170.4" r=".51"/>
<circle cx="31.1" cy="175.5" r=".51"/>
<circle cx="42.5" cy="186.3" r=".51"/>
<circle cx="66" cy="102.5" r=".51"/>
<circle cx="82.6" cy="153.3" r=".51"/>
<circle cx="96.5" cy="153.3" r=".51"/>
<circle cx="109.2" cy="171.1" r=".51"/>
<circle cx="85.1" cy="176.1" r=".51"/>
<circle cx="96.5" cy="186.9" r=".51"/>
<circle cx="137.2" cy="153.3" r=".51"/>
<circle cx="151.1" cy="153.3" r=".51"/>
<circle cx="163.8" cy="171.1" r=".51"/>
<circle cx="139.7" cy="176.1" r=".51"/>
<circle cx="151.1" cy="186.9" r=".51"/>
<circle cx="87.6" cy="46.6" r=".51"/>
<circle cx="177.8" cy="99.3" r=".51"/>
<circle cx="76.2" cy="46.6" r=".51"/>
<circle cx="126.4" cy="66.9" r=".51"/>
<circle cx="128.9" cy="68.8" r=".51"/>
<circle cx="126.4" cy="97.4" r=".51"/>
</g>
<g fill="none" stroke="#008400" stroke-width=".15">
<path d="M59.1 36.4h6.9M86.4 36.4h19M87.6 36.4v1.3M97.8 36.4v1.3M125.7 36.4h2.6M128.3 33.3v5.7M73.7 46.6h3.8M76.2 46.6v3.2M85.1 46.6h2.5M87.6 45.3v1.9M177.8 59.9v24.8M126.4 62.5v19"/>
<path d="M128.9 62.5v19M131.4 62.5v19M137.8 62.5v4.4h-11.4M140.3 62.5v6.3h-11.4M142.9 62.5v8.2h-8.9v10.8M177.8 77.7h3.8M177.8 62.5h16.5M189.2 77.7h5.1M189.2 62.5v1.2M189.2 68.8v1.3M191.8 77.7v3.2M193 65h1.3"/>
<path d="M193 62.5v7.6h1.3M242.6 77.7h23.5v7M26.7 83.4h12.7M26.7 80.9h12.7M26.7 86h12.7M69.8 86h5.1v1.2M74.9 94.9v1.2M124.5 97.4h1.9M126.4 89.8v9.5M128.9 89.8v3.8h2.5v31.1M131.4 89.8v2.5h2.6v32.4M134 89.8h1.9v6.3h-7"/>
<path d="M177.8 94.9v5.7M177.8 99.3h16.5M242.6 80.3h5.7v4.4M242.6 99.3h8.9M248.3 83.4h1.3M264.8 83.4h1.3M54.6 102.5h2.5M64.8 102.5h2.5M66 102.5v1.3M74.9 106.3v5.1M130.2 114.5h6.3M193 118.4h1.3"/>
<path d="M194.3 115.8h-1.3v7.6M130.2 122.2h6.3M193 120.9h1.3M27.3 152.6h2.5M28.6 152.6v17.8h3.8M42.5 150.1v15.2M46.4 152v.6h-8.9M60.3 156.5h-5.1v2.5M81.3 153.3h2.5M82.5 153.3v17.8h3.9M96.5 150.7v15.3M100.3 152.6v.7h-8.9"/>
<path d="M114.3 157.1h-5.1v2.5M135.9 153.3h2.5M137.2 153.3v17.8h3.8M151.1 150.7v15.3M154.9 152.6v.7h-8.9M168.9 157.1h-5.1v2.5M23.5 175.5h8.9M31.1 175.5v1.9M52.7 170.4h5.1M52.7 175.5h5.1M55.2 166.6v3.8M77.5 176.1h8.9"/>
<path d="M85.1 176.1v1.9M106.7 171.1h5.1M106.7 176.1h5.1M109.2 167.3v3.8M132.1 176.1h8.9M139.7 176.1v1.9M161.3 171.1h5.1M161.3 176.1h5.1M163.8 167.3v3.8M31.1 185v1.3h1.3M40 186.3h2.5M42.5 180.6v8.9"/>
<path d="M85.1 185.7v1.2h1.3M94 186.9h2.5M96.5 181.2v8.9M139.7 185.7v1.2h1.3M148.6 186.9h2.5M151.1 181.2v8.9"/>
</g>
<path d="M38.8 93l1.2 1.2M40 93l-1.2 1.2M69.2 87.9l1.3 1.2M70.5 87.9l-1.3 1.2" fill="none" stroke="#000084" stroke-width=".15"/>
<g fill="none" stroke="#840000" stroke-width=".25">
<path d="M86.6 39h2v5.1h-2zM78.7 45.6h5.1v2h-5.1zM86.6 48.5h2v5.1h-2zM182.9 76.7h5.1v2h-5.1zM72.4 99.7v3M73.9 88.5h2v5.1h-2zM252.7 98.3h5.1v2h-5.1zM58.4 101.5h5.1v2h-5.1zM65 105h2.1v5.1h-2.1zM123.8 113.5h5.1v2.1h-5.1zM176.8 101.8h2v5.1h-2zM123.8 121.2h5.1v2h-5.1z"/>
<path d="M130.4 126h2.1v5.1h-2.1zM133 126h2v5.1h-2zM21 151.6h5v2.1h-5zM31.1 151.6h5.1v2.1h-5.1zM60.3 155.4h6.9l.5 1.1-.5 1h-6.9zM74.9 152.3h5.1v2h-5.1zM85.1 152.3h5.1v2h-5.1zM114.3 156.1h6.8l.6 1-.6 1h-6.8zM129.5 152.3h5.1v2h-5.1zM139.7 152.3h5.1v2h-5.1zM168.9 156.1h6.8l.6 1-.6 1h-6.8zM30.1 178.7h2v5.1h-2z"/>
<path d="M34.9 167.9h15.3v10.1h-15.3zM54.2 160.3h2.1v5h-2.1zM84.1 179.3h2v5.1h-2zM88.9 168.5h15.2v10.2h-15.2zM108.2 160.9h2v5.1h-2zM138.7 179.3h2v5.1h-2zM143.5 168.5h15.2v10.2h-15.2zM162.8 160.9h2v5.1h-2z"/>
<circle cx="176.5" cy="89.8" r="2.82"/>
<circle cx="73.7" cy="101.2" r="2.82"/>
</g>
<g fill="none" stroke="#840000" stroke-width=".33">
<path d="M74.7 51.8h3M96.3 40.8h3M187.7 66.8h3.1M190.2 83.9h3.1M246.8 87.8h3M264.5 87.8h3.1M124.8 102.4h3.1M139.6 113v3.1M139.6 120.6v3.1M44.8 150h3.1M98.8 150.6h3.1M153.4 150.6h3.1"/>
<path d="M56.3 173.5h3M110.2 174.1h3.1M164.8 174.1h3.1"/>
</g>
<path d="M73 99.6v.6M175.9 87.9v3.8M73 100.8v.8M73 102.2v.7" fill="none" stroke="#840000" stroke-width=".51"/>
<text font-size="2.8" fill="#0000c2" x="42.8" y="39.2">13,8V</text>
<text font-size="2.8" fill="#840000" x="178" y="190.5">Title: Ali fishing machine</text>
<g font-size="2.1">
<text x="197.2" y="35.6">D13(SCLK)</text>
<text x="197.5" y="33">D12(MISO)</text>
<text x="228.6" y="35.6">D11(MOSI)</text>
<text x="203.9" y="38.1">RES</text>
<text x="70.9" y="46.3">A6</text>
<text x="242.6" y="62.2">D8</text>
<text x="242.6" y="64.8">D9</text>
<text x="242.6" y="69.8">D11(MOSI)</text>
<text x="242.6" y="67.3">D10(SCSn)</text>
<text x="242.6" y="74.9">D13(SCLK)</text>
<text x="242.6" y="72.4">D12(MISO)</text>
<text x="28.3" y="80.6">D13(SCLK)</text>
<text x="28.6" y="83.2">D12(MISO)</text>
<text x="242.6" y="83.8">A0</text>
<text x="36.7" y="85.7">D7</text>
<text x="242.6" y="86.4">A1</text>
<text x="242.6" y="88.9">A2</text>
<text x="242.6" y="91.4">A3</text>
<text x="242.6" y="94">A4(SDA)</text>
<text x="191.6" y="96.5">A6</text>
<text x="191.6" y="99.1">A7</text>
<text x="242.6" y="96.5">A5(SCL)</text>
<text x="242.6" y="99.1">RES</text>
<text x="51.9" y="102.2">D5</text>
<text x="242.6" y="107.9">D2</text>
<text x="242.6" y="105.4">D1(TXD)</text>
<text x="242.6" y="102.9">D0(RXD)</text>
<text x="242.6" y="110.5">D3</text>
<text x="242.6" y="113">D4</text>
<text x="242.6" y="115.6">D5</text>
<text x="242.6" y="118.1">D6</text>
<text x="242.6" y="120.6">D7</text>
<text x="131.2" y="135" transform="rotate(-90 131.2 135)">D2</text>
<text x="133.7" y="135" transform="rotate(-90 133.7 135)">D3</text>
<text x="23.5" y="175.3">D8</text>
<text x="77.5" y="175.9">D9</text>
<text x="132.1" y="175.9">D4</text>
</g>
<g font-size="2.1" fill="#840000">
<text x="211.5" y="33">1</text>
<text x="211.5" y="35.6">3</text>
<text x="224.2" y="33">2</text>
<text x="224.2" y="35.6">4</text>
<text x="211.5" y="38.1">5</text>
<text x="224.2" y="38.1">6</text>
<text x="178" y="172">#OK1HRA</text>
<text x="178" y="178">http://creativecommons.org/licenses/by-sa/4.0/</text>
<text x="178" y="175">Licensed under the Attribution-ShareAlike 4.0 International (CC BY-SA 4.0)</text>
<text x="178" y="184">Sheet: /</text>
<text x="178" y="181">RemoteQTH.com</text>
<text x="178" y="186.7">File: Ali-FM.sch</text>
<text x="178" y="196.9">KiCad E.D.A. kicad (6.0.0-rc1-dev-199-g6b039bc99)</text>
<text x="178" y="194.1">Size: A4</text>
<text x="200" y="194.1">Date: 2018-12-01</text>
<text x="263" y="194.1">Rev: 0.1</text>
<text x="263" y="196.9">Id: 1/1</text>
</g>
<g font-size="2.1" fill="#008484">
<text x="126.4" y="44.6" transform="rotate(-90 126.4 44.6)">33u</text>
<text x="131.5" y="44.7" transform="rotate(-90 131.5 44.7)">C10</text>
<text x="250.8" y="82.8">X1</text>
<text x="253.8" y="80.3">16MHz</text>
</g>
<g font-size="2.1" fill="#0000c2">
<text x="189.2" y="61.6">1 mA</text>
<text x="201.9" y="110.5">Interrupts</text>
</g>
<g font-size="1.8" fill="#840000">
<text x="35" y="11.9">1</text>
<text x="85" y="11.9">2</text>
<text x="135" y="11.9">3</text>
<text x="185" y="11.9">4</text>
<text x="235" y="11.9">5</text>
<text x="285" y="11.9">6</text>
<text x="10.4" y="35.9">A</text>
<text x="285.4" y="35.9">A</text>
<text x="56.7" y="36.2">1</text>
<text x="56.7" y="38.7">2</text>
<text x="128" y="41" transform="rotate(-90 128 41)">1</text>
<text x="128" y="45.4" transform="rotate(-90 128 45.4)">2</text>
<text x="41.4" y="80.6">1</text>
<text x="41.4" y="83.2">2</text>
<text x="10.4" y="85.9">B</text>
<text x="41.4" y="85.7">3</text>
<text x="41.4" y="88.3">4</text>
<text x="66.8" y="85.7">7</text>
<text x="66.8" y="88.3">8</text>
<text x="126.1" y="88.4" transform="rotate(-90 126.1 88.4)">1</text>
<text x="128.7" y="88.4" transform="rotate(-90 128.7 88.4)">2</text>
<text x="131.2" y="88.4" transform="rotate(-90 131.2 88.4)">3</text>
<text x="133.7" y="88.4" transform="rotate(-90 133.7 88.4)">4</text>
<text x="179.3" y="86.5" transform="rotate(-90 179.3 86.5)">1</text>
<text x="285.4" y="85.9">B</text>
<text x="41.4" y="90.8">5</text>
<text x="41.4" y="93.3">6</text>
<text x="179.3" y="94.1" transform="rotate(-90 179.3 94.1)">2</text>
<text x="76.5" y="97.9" transform="rotate(-90 76.5 97.9)">3</text>
<text x="69.4" y="104">1</text>
<text x="76.5" y="105.5" transform="rotate(-90 76.5 105.5)">2</text>
<text x="10.4" y="135.9">C</text>
<text x="285.4" y="135.9">C</text>
<text x="42.3" y="167.1" transform="rotate(-90 42.3 167.1)">5</text>
<text x="96.3" y="167.7" transform="rotate(-90 96.3 167.7)">5</text>
<text x="150.9" y="167.7" transform="rotate(-90 150.9 167.7)">5</text>
<text x="33.2" y="170.2">6</text>
<text x="51" y="170.2">3</text>
<text x="87.1" y="170.8">6</text>
<text x="104.9" y="170.8">3</text>
<text x="141.8" y="170.8">6</text>
<text x="159.5" y="170.8">3</text>
<text x="33.2" y="175.3">1</text>
<text x="42.3" y="179.8" transform="rotate(-90 42.3 179.8)">2</text>
<text x="51" y="175.3">4</text>
<text x="87.1" y="175.9">1</text>
<text x="104.9" y="175.9">4</text>
<text x="141.8" y="175.9">1</text>
<text x="159.5" y="175.9">4</text>
<text x="10.4" y="185.9">D</text>
<text x="96.3" y="180.4" transform="rotate(-90 96.3 180.4)">2</text>
<text x="150.9" y="180.4" transform="rotate(-90 150.9 180.4)">2</text>
<text x="285.4" y="185.9">D</text>
<text x="33.2" y="186">2</text>
<text x="38.3" y="186">1</text>
<text x="87.1" y="186.7">2</text>
<text x="92.2" y="186.7">1</text>
<text x="141.8" y="186.7">2</text>
<text x="146.8" y="186.7">1</text>
<text x="35" y="199.9">1</text>
<text x="85" y="199.9">2</text>
<text x="135" y="199.9">3</text>
<text x="185" y="199.9">4</text>
<text x="235" y="199.9">5</text>
<text x="285" y="199.9">6</text>
</g>
<g font-size="1.8" fill="#008484">
<text x="114.5" y="29.5">U2</text>
<text x="127.1" y="29.6">+5V</text>
<text x="227.4" y="29.6">+5V</text>
<text x="50.4" y="34">CONN_01X02</text>
<text x="55" y="31.7">P1</text>
<text x="66.1" y="34">SS14-DC</text>
<text x="68.7" y="31.6">D1</text>
<text x="111.7" y="31.4">LF50CDT</text>
<text x="217.4" y="31.4">P2</text>
<text x="100.5" y="39">C2</text>
<text x="100.8" y="40.9">100n</text>
<text x="80.3" y="47.3">1k</text>
<text x="88.3" y="43" transform="rotate(-90 88.3 43)">10k</text>
<text x="91.5" y="43.1" transform="rotate(-90 91.5 43.1)">R10</text>
<text x="69.2" y="52.9">100n</text>
<text x="79.6" y="50.5">R12</text>
<text x="88.3" y="52" transform="rotate(-90 88.3 52)">2k</text>
<text x="91.5" y="52.7" transform="rotate(-90 91.5 52.7)">R11</text>
<text x="71.2" y="54.8">C1</text>
<text x="176.6" y="56.2">+5V</text>
<text x="199.6" y="58.6">IC1</text>
<text x="184.3" y="65.1">C5</text>
<text x="182.2" y="67">100n</text>
<text x="47.6" y="75.9">LCD-6x1-HT1621</text>
<text x="53.5" y="74">U6</text>
<text x="184.3" y="75.1">R2</text>
<text x="45.5" y="81.5">CS</text>
<text x="183.9" y="78.3">4k7</text>
<text x="186.8" y="82.2">C7</text>
<text x="45.5" y="84.1">WR</text>
<text x="45.5" y="86.6">DATA</text>
<text x="45.5" y="89.1">GND</text>
<text x="58" y="86.6">LED_K</text>
<text x="58" y="89.1">LED_A</text>
<text x="136.5" y="86.2">P3</text>
<text x="136.8" y="88.5">CONN_01X04</text>
<text x="180.3" y="89.3">Q1</text>
<text x="184.8" y="84.1">100n</text>
<text x="251" y="86">C9</text>
<text x="251.2" y="87.9">22p</text>
<text x="268.9" y="86">C13</text>
<text x="268.9" y="87.9">22p</text>
<text x="32.5" y="91.2">+5V</text>
<text x="45.5" y="91.7">VCC</text>
<text x="45.5" y="94.2">LED+</text>
<text x="75.6" y="93.2" transform="rotate(-90 75.6 93.2)">100R</text>
<text x="78.8" y="92.7" transform="rotate(-90 78.8 92.7)">R31</text>
<text x="59.3" y="99.9">R29</text>
<text x="74.7" y="98" transform="rotate(-90 74.7 98)">D</text>
<text x="77.6" y="100">Q3</text>
<text x="77.9" y="101.9">MMBF170</text>
<text x="120.3" y="100.6">C14</text>
<text x="120.8" y="98.6" transform="rotate(-90 120.8 98.6)">+5V</text>
<text x="253.8" y="99.9">10k</text>
<text x="254.2" y="96.7">R6</text>
<text x="262.7" y="100.4">+5V</text>
<text x="58.9" y="103">100R</text>
<text x="69.2" y="102.2">G</text>
<text x="74.7" y="105.6" transform="rotate(-90 74.7 105.6)">S</text>
<text x="119.4" y="102.5">100n</text>
<text x="178.4" y="105.9" transform="rotate(-90 178.4 105.9)">10k</text>
<text x="66.6" y="109.5" transform="rotate(-90 66.6 109.5)">100k</text>
<text x="69.8" y="109.2" transform="rotate(-90 69.8 109.2)">R30</text>
<text x="124.7" y="111.9">R28</text>
<text x="137.8" y="111.8" transform="rotate(-90 137.8 111.8)">C4</text>
<text x="139.8" y="111.7" transform="rotate(-90 139.8 111.7)">10n</text>
<text x="118.8" y="115.8" transform="rotate(-90 118.8 115.8)">+5V</text>
<text x="124.7" y="119.6">R27</text>
<text x="124.9" y="115.1">10k</text>
<text x="137.8" y="119.4" transform="rotate(-90 137.8 119.4)">C3</text>
<text x="139.8" y="119.3" transform="rotate(-90 139.8 119.3)">10n</text>
<text x="118.8" y="123.4" transform="rotate(-90 118.8 123.4)">+5V</text>
<text x="124.9" y="122.7">10k</text>
<text x="222.8" y="126">ATMEGA328P-A</text>
<text x="128.8" y="130.1" transform="rotate(-90 128.8 130.1)">R25</text>
<text x="132" y="129.5" transform="rotate(-90 132 129.5)">1k</text>
<text x="134.7" y="129.5" transform="rotate(-90 134.7 129.5)">1k</text>
<text x="137.8" y="130.1" transform="rotate(-90 137.8 130.1)">R26</text>
<text x="44.4" y="143.7">GND</text>
<text x="40.6" y="146.4">+5V</text>
<text x="49.1" y="148.3">C6</text>
<text x="94.5" y="147">+5V</text>
<text x="98.4" y="144.3">GND</text>
<text x="103.1" y="148.9">C11</text>
<text x="149.1" y="147">+5V</text>
<text x="153" y="144.3">GND</text>
<text x="157.8" y="148.9">C15</text>
<text x="16.4" y="154.6" transform="rotate(-90 16.4 154.6)">GND</text>
<text x="22.4" y="153.3">0R</text>
<text x="32.2" y="153.3">0R*</text>
<text x="49.4" y="150.2">100n</text>
<text x="70.4" y="155.2" transform="rotate(-90 70.4 155.2)">GND</text>
<text x="76.4" y="154">0R</text>
<text x="86.2" y="154">0R*</text>
<text x="103.3" y="150.8">100n</text>
<text x="125" y="155.2" transform="rotate(-90 125 155.2)">GND</text>
<text x="131" y="154">0R</text>
<text x="140.8" y="154">0R*</text>
<text x="157.9" y="150.8">100n</text>
<text x="22.4" y="157.1">R3</text>
<text x="32.5" y="157.1">R5</text>
<text x="75.8" y="157.8">R14</text>
<text x="86" y="157.8">R16</text>
<text x="130.4" y="157.8">R18</text>
<text x="140.6" y="157.8">R22</text>
<text x="45.2" y="167.3">U1</text>
<text x="52" y="164.4" transform="rotate(-90 52 164.4)">R13</text>
<text x="55.8" y="164.3" transform="rotate(-90 55.8 164.3)">3k6</text>
<text x="99.2" y="167.9">U4</text>
<text x="106" y="165" transform="rotate(-90 106 165)">R17</text>
<text x="109.8" y="164.9" transform="rotate(-90 109.8 164.9)">3k6</text>
<text x="153.8" y="167.9">U5</text>
<text x="160.6" y="165" transform="rotate(-90 160.6 165)">R23</text>
<text x="164.4" y="164.9" transform="rotate(-90 164.4 164.9)">3k6</text>
<text x="35.7" y="171.1">SYNC</text>
<text x="43.2" y="172.4" transform="rotate(-90 43.2 172.4)">VDD</text>
<text x="44.5" y="171.1">SNSK</text>
<text x="60.5" y="171.7">C8</text>
<text x="60.7" y="173.7">4n7</text>
<text x="89.7" y="171.7">SYNC</text>
<text x="97.2" y="173" transform="rotate(-90 97.2 173)">VDD</text>
<text x="98.5" y="171.7">SNSK</text>
<text x="114.6" y="172.4">C12</text>
<text x="144.3" y="171.7">SYNC</text>
<text x="151.8" y="173" transform="rotate(-90 151.8 173)">VDD</text>
<text x="153.1" y="171.7">SNSK</text>
<text x="169.2" y="172.4">C16</text>
<text x="35.7" y="176.1">OUT</text>
<text x="43.2" y="177.3" transform="rotate(-90 43.2 177.3)">VSS</text>
<text x="45.8" y="176.1">SNS</text>
<text x="89.7" y="176.8">OUT</text>
<text x="97.2" y="177.9" transform="rotate(-90 97.2 177.9)">VSS</text>
<text x="99.7" y="176.8">SNS</text>
<text x="114.6" y="174.3">4n7</text>
<text x="144.3" y="176.8">OUT</text>
<text x="151.8" y="177.9" transform="rotate(-90 151.8 177.9)">VSS</text>
<text x="154.4" y="176.8">SNS</text>
<text x="169.2" y="174.3">4n7</text>
<text x="27.9" y="182.3" transform="rotate(-90 27.9 182.3)">R4</text>
<text x="31.7" y="182.2" transform="rotate(-90 31.7 182.2)">1k</text>
<text x="47.2" y="180">AT42QT1011-TSHR</text>
<text x="81.8" y="183.5" transform="rotate(-90 81.8 183.5)">R15</text>
<text x="85.6" y="182.8" transform="rotate(-90 85.6 182.8)">1k</text>
<text x="101.2" y="180.6">AT42QT1011-TSHR</text>
<text x="136.4" y="183.5" transform="rotate(-90 136.4 183.5)">R21</text>
<text x="140.3" y="182.8" transform="rotate(-90 140.3 182.8)">1k</text>
<text x="155.8" y="180.6">AT42QT1011-TSHR</text>
<text x="35.1" y="192.6">D2</text>
<text x="40.6" y="194">GND</text>
<text x="89.1" y="193.2">D3</text>
<text x="94.6" y="194.6">GND</text>
<text x="143.7" y="193.2">D4</text>
<text x="149.2" y="194.6">GND</text>
</g>
<g font-size="1.8" fill="#0000c2">
<text x="215.9" y="41.9">ICSP</text>
<text x="125.1" y="54">SS443A</text>
<text x="136.5" y="54">SS443A</text>
<text x="125.7" y="61.6">+ - o</text>
<text x="137.2" y="61.6">+ - o</text>
<text x="248.9" y="62.2">Butt-1</text>
<text x="248.9" y="64.8">Butt-2</text>
<text x="256.5" y="74.9">CS</text>
<text x="256.5" y="72.4">WR</text>
<text x="126.1" y="80.3" transform="rotate(-90 126.1 80.3)">BROWN</text>
<text x="128.7" y="80.3" transform="rotate(-90 128.7 80.3)">WHITE</text>
<text x="131.2" y="80.3" transform="rotate(-90 131.2 80.3)">YELOW</text>
<text x="133.7" y="80.3" transform="rotate(-90 133.7 80.3)">GREEN</text>
<text x="186.7" y="96.5">Vin</text>
<text x="248.9" y="113">Butt-3</text>
<text x="251.5" y="109.2">Counter</text>
<text x="248.9" y="115.6">LED (pwm)</text>
<text x="248.9" y="120.6">DATA</text>
<text x="29.8" y="143.5">not use</text>
<text x="21" y="149.9">SLOW</text>
<text x="31.1" y="149.9">FAST</text>
<text x="83.8" y="144.1">not use</text>
<text x="138.4" y="144.1">not use</text>
<text x="74.9" y="150.5">SLOW</text>
<text x="85.1" y="150.5">FAST</text>
<text x="129.5" y="150.5">SLOW</text>
<text x="139.7" y="150.5">FAST</text>
</g>
<g font-size="1.8" fill="#840084">
<text x="180.5" y="91.6">TEPT5700</text>
<text x="181.5" y="105.5" transform="rotate(-90 181.5 105.5)">R1</text>
<text x="29.1" y="190.7">LTST-C230KGKT</text>
<text x="83" y="191.3">LTST-C230KGKT</text>
<text x="137.6" y="191.3">LTST-C230KGKT</text>
</g>
<g font-size="1.7" fill="#840000">
<text x="60.6" y="157">Butt-1</text>
<text x="114.6" y="157.7">Butt-2</text>
<text x="169.2" y="157.7">Butt-3</text>
</g>
<g font-size="1.4" fill="#008484">
<text x="81.7" y="35.7">F1</text>
<text x="78.6" y="41.4">PTC</text>
<text x="111.3" y="37">VI</text>
<text x="116.1" y="40.8" transform="rotate(-90 116.1 40.8)">GND</text>
<text x="117.8" y="37">VO</text>
<text x="219" y="39.5" transform="rotate(-90 219 39.5)">CONN_3X2</text>
<text x="200.4" y="63">VCC</text>
<text x="200.4" y="65.5">VCC</text>
<text x="219.8" y="63">(PCINT0/CLKO/ICP1)PB0</text>
<text x="223.4" y="65.5">(PCINT1/OC1A)PB1</text>
<text x="200.4" y="70.6">AVCC</text>
<text x="219.4" y="70.6">(PCINT3/OC2A/MOSI)PB3</text>
<text x="221.1" y="68.1">(PCINT2/OC1B/SS)PB2</text>
<text x="223.7" y="73.1">(PCINT4/MISO)PB4</text>
<text x="224.4" y="75.7">(PCINT5/SCK)PB5</text>
<text x="200.4" y="78.2">AREF</text>
<text x="217.8" y="78.2">(PCINT6/XTAL1/TOSC1)PB6</text>
<text x="217.8" y="80.8">(PCINT7/XTAL2/TOSC2)PB7</text>
<text x="222.7" y="89.7">(PCINT10/ADC2)PC2</text>
<text x="223.5" y="84.6">(PCINT8/ADC0)PC0</text>
<text x="223.5" y="87.1">(PCINT9/ADC1)PC1</text>
<text x="219.3" y="94.7">(PCINT12/SDA/ADC4)PC4</text>
<text x="222.7" y="92.2">(PCINT11/ADC3)PC3</text>
<text x="200.4" y="97.3">ADC6</text>
<text x="200.4" y="99.8">ADC7</text>
<text x="219.5" y="97.3">(PCINT14/SCL/ADC5)PC5</text>
<text x="221.8" y="99.8">(PCINT14/RESET)PC6</text>
<text x="223.6" y="103.6">(PCINT16/RXD)PD0</text>
<text x="223.7" y="106.2">(PCINT17/TXD)PD1</text>
<text x="219.2" y="111.2">(PCINT19/OC2B/INT1)PD3</text>
<text x="221.5" y="113.8">(PCINT20/XCK/T0)PD4</text>
<text x="223.5" y="108.7">(PCINT18/INT0)PD2</text>
<text x="200.4" y="116.3">GND</text>
<text x="200.4" y="118.9">GND</text>
<text x="219" y="118.9">(PCINT22/OC0A/AIN0)PD6</text>
<text x="220.6" y="116.3">(PCINT21/OC0B/T1)PD5</text>
<text x="200.4" y="121.4">GND</text>
<text x="223.3" y="121.4">(PCINT23/AIN1)PD7</text>
</g>
<g font-size="1.4" fill="#840000">
<text x="74.5" y="36.2">1</text>
<text x="84.7" y="36.2">2</text>
<text x="196.5" y="62.2">4</text>
<text x="196.5" y="64.8">6</text>
<text x="239.2" y="62.2">12</text>
<text x="239.2" y="64.8">13</text>
<text x="196.1" y="69.8">18</text>
<text x="239.2" y="67.3">14</text>
<text x="239.2" y="69.8">15</text>
<text x="196.1" y="77.5">20</text>
<text x="239.2" y="72.4">16</text>
<text x="239.2" y="74.9">17</text>
<text x="239.6" y="77.5">7</text>
<text x="239.2" y="83.8">23</text>
<text x="239.6" y="80">8</text>
<text x="239.2" y="86.4">24</text>
<text x="239.2" y="88.9">25</text>
<text x="239.2" y="91.4">26</text>
<text x="239.2" y="94">27</text>
<text x="196.1" y="96.5">19</text>
<text x="196.1" y="99.1">22</text>
<text x="239.2" y="96.5">28</text>
<text x="239.2" y="99.1">29</text>
<text x="239.2" y="102.9">30</text>
<text x="239.2" y="105.4">31</text>
<text x="239.2" y="107.9">32</text>
<text x="239.6" y="110.5">1</text>
<text x="239.6" y="113">2</text>
<text x="196.1" y="115.6">21</text>
<text x="196.5" y="118.1">5</text>
<text x="239.2" y="118.1">10</text>
<text x="239.6" y="115.6">9</text>
<text x="196.5" y="120.6">3</text>
<text x="239.2" y="120.6">11</text>
</g>
<g font-size="1" fill="#840084">
<text x="68.2" y="34.9">40V/1A</text>
<text x="112.6" y="33">5V/0,5A/LDO</text>
<text x="78.7" y="40">50mA</text>
<text x="89.9" y="43.5" transform="rotate(-90 89.9 43.5)">0,1W/1%</text>
<text x="101.1" y="42.6">50V/X7R/10%</text>
<text x="66.6" y="50.7">50V/X7R/10%</text>
<text x="79.3" y="48.9">0,1W/1%</text>
<text x="89.9" y="53.1" transform="rotate(-90 89.9 53.1)">0,1W/1%</text>
<text x="179.7" y="68.6">50V/X7R/10%</text>
<text x="48.9" y="77.5">6_digit_LCD/SPI/HT1621</text>
<text x="183.4" y="76.1">0,1W/1%</text>
<text x="182.2" y="85.7">50V/X7R/10%</text>
<text x="251.6" y="89.6">50V/C0G/10%</text>
<text x="269.4" y="89.6">50V/C0G/10%</text>
<text x="77.2" y="93.1" transform="rotate(-90 77.2 93.1)">0,1W/1%</text>
<text x="181.2" y="92.7">570nm/1,5V/50°</text>
<text x="59" y="100.9">0,1W/1%</text>
<text x="253.3" y="97.7">0,1W/1%</text>
<text x="79.8" y="103.5">60V/0,5A/0,3W/1,2</text>
<text x="116.8" y="104.2">50V/X7R/10%</text>
<text x="180" y="106.4" transform="rotate(-90 180 106.4)">0,1W/1%</text>
<text x="68.2" y="109.6" transform="rotate(-90 68.2 109.6)">0,1W/1%</text>
<text x="124.4" y="112.9">0,1W/1%</text>
<text x="141.4" y="111.2" transform="rotate(-90 141.4 111.2)">50V/X7R/10%</text>
<text x="141.4" y="118.8" transform="rotate(-90 141.4 118.8)">50V/X7R/10%</text>
<text x="124.4" y="120.5">0,1W/1%</text>
<text x="129.8" y="130.5" transform="rotate(-90 129.8 130.5)">0,1W/1%</text>
<text x="136.3" y="130.5" transform="rotate(-90 136.3 130.5)">0,1W/1%</text>
<text x="21.5" y="155">0,1W/1%</text>
<text x="31.6" y="155">0,1W/1%</text>
<text x="49.7" y="151.8">50V/X7R/10%</text>
<text x="75.5" y="155.6">0,1W/1%</text>
<text x="85.6" y="155.6">0,1W/1%</text>
<text x="103.7" y="152.4">50V/X7R/10%</text>
<text x="130.1" y="155.6">0,1W/1%</text>
<text x="140.2" y="155.6">0,1W/1%</text>
<text x="158.3" y="152.4">50V/X7R/10%</text>
<text x="53.6" y="164.8" transform="rotate(-90 53.6 164.8)">0,1W/1%</text>
<text x="107.6" y="165.4" transform="rotate(-90 107.6 165.4)">0,1W/1%</text>
<text x="162.2" y="165.4" transform="rotate(-90 162.2 165.4)">0,1W/1%</text>
<text x="61" y="175.3">50V/C0G/5%</text>
<text x="115" y="175.9">50V/C0G/5%</text>
<text x="169.6" y="175.9">50V/C0G/5%</text>
<text x="29.5" y="183.2" transform="rotate(-90 29.5 183.2)">0,1W/1%</text>
<text x="47.5" y="181.6">520pF/proximity_detector</text>
<text x="83.5" y="183.9" transform="rotate(-90 83.5 183.9)">0,1W/1%</text>
<text x="101.4" y="182.3">520pF/proximity_detector</text>
<text x="138.1" y="183.9" transform="rotate(-90 138.1 183.9)">0,1W/1%</text>
<text x="156.1" y="182.3">520pF/proximity_detector</text>
<text x="33.2" y="189.1">2-2.4V/20mA</text>
<text x="87.2" y="189.8">2-2.4V/20mA</text>
<text x="141.8" y="189.8">2-2.4V/20mA</text>
</g>
</svg>
